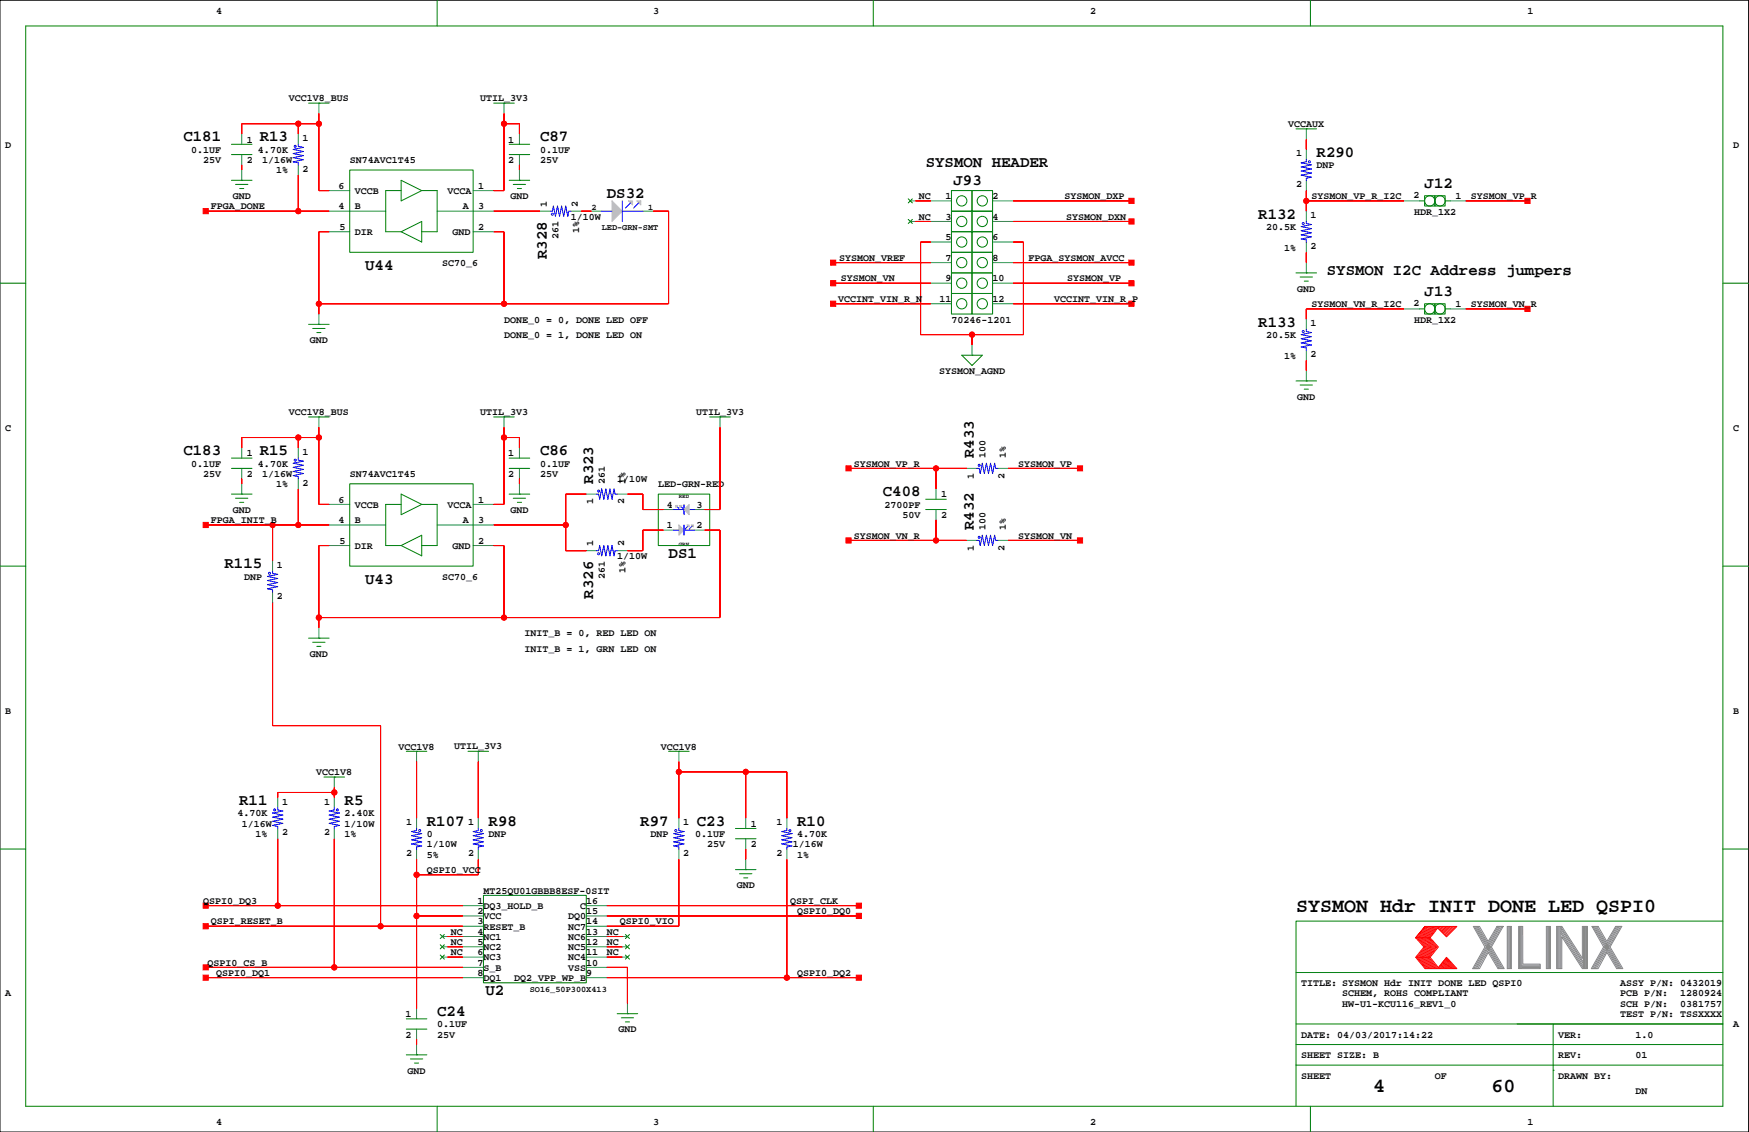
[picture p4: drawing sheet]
<svg xmlns="http://www.w3.org/2000/svg" width="432mm" height="279mm" viewBox="0 0 432 279" stroke-linecap="round" stroke-linejoin="round" font-family="sans-serif">
<path d="M0 .1h431.7v279.3h-431.7z" fill="none" stroke="#000" stroke-width=".25"/>
<g fill="none" stroke="#008000" stroke-width=".25">
<path d="M6.3 6.4h419.1v266.7h-419.1zM107.9 .1v6.3M215.6 .1v6.3M323.5 .1v6.3M57.1 38.2h5.1M57.1 35.6h5.1M76.2 25.5h5.1M78.7 25.5h.1M121.9 25.5h5.1M124.4 25.5h.1M125.7 38.2h5.1M125.7 35.6h5.1"/>
<path d="M320 31.8h5M322.5 31.8h.1M57.1 44.5h5.1M58.2 45.5h3M59.2 46.5h1M59.7 44.5h.1M86.3 42h30.5v20.3h-30.5zM99 44.5l5.1 2.5-5.1 2.6zM99 47h-3.8v10.2h3.8M99 57.2l5.1-2.5v5zM104.1 47h3.8v10.2h-3.8M125.7 44.5h5.1"/>
<path d="M126.7 45.5h3.1M127.7 46.5h1M128.2 44.5h.1M224.2 49.1l1 1M224.2 54.2l1 1M225.2 49.1l-1 1M225.2 54.2l-1 1M234.9 57.2h5.1v5.1h-5.1zM234.9 52.1h5.1v5.1h-5.1zM234.9 47h5.1v5.1h-5.1zM240 57.2h5.1v5.1h-5.1zM240 52.1h5.1v5.1h-5.1z"/>
<path d="M240 47h5.1v5.1h-5.1zM350.4 49.6h1.3M351.7 48.3h2.5v2.6h-2.5zM354.2 48.3h2.6v2.6h-2.6zM356.8 49.6h1.3M0 69.9h6.3M234.9 72.4h5.1v5.1h-5.1zM234.9 67.4h5.1v5h-5.1zM234.9 62.3h5.1v5.1h-5.1zM240 72.4h5.1v5.1h-5.1zM240 67.4h5.1v5h-5.1zM240 62.3h5.1v5.1h-5.1z"/>
<path d="M320 67.4h5M321 68.4h3M322 69.4h1M322.5 67.4h.1M350.4 76.2h1.3M351.7 75h2.5v2.5h-2.5zM354.2 75h2.6v2.5h-2.6zM356.8 76.2h1.3M425.4 69.9h6.3M76.2 80.1h5.1M77.2 81.1h3M78.2 82.1h1"/>
<path d="M78.7 80.1h.1M237.4 87.7h5.1l-2.5 2.5zM240 87.7h.1M320 94h5M321 95h3M322 96.1h1M322.5 94h.1M57.1 115.6h5.1M57.1 113.1h5.1M76.2 102.9h5.1M78.7 102.9h.1M86.3 119.4h30.5v20.3h-30.5z"/>
<path d="M121.9 102.9h5.1M124.4 102.9h.1M125.7 115.6h5.1M125.7 113.1h5.1M175.2 102.9h5.1M177.8 102.9h.1M0 139.7h6.3M57.1 122h5.1M58.2 123h3M59.2 124h1M59.7 122h.1M99 122l5.1 2.5-5.1 2.5z"/>
<path d="M99 124.5h-3.8v10.2h3.8M99 134.7l5.1-2.6v5.1zM104.1 124.5h3.8v10.2h-3.8M125.7 122h5.1M126.7 123h3.1M127.7 124h1M128.2 122h.1M162.5 122h12.7v12.7h-12.7zM228.5 125.8h5.1M228.5 123.2h5.1M425.4 139.7h6.3M76.2 157.5h5.1"/>
<path d="M77.2 158.5h3M78.2 159.5h1M78.7 157.5h.1M80 191.8h5.1M82.5 191.8h.1M100.3 185.4h5.1M102.8 185.4h.1M115.5 185.4h5.1M118.1 185.4h.1M165.1 185.4h5M167.6 185.4h.1M0 209.6h6.3"/>
<path d="M181.6 207h5M181.6 204.5h5M181.6 214.6h5M182.6 215.7h3M183.6 216.7h1M184.1 214.6h.1M425.4 209.6h6.3M108.7 235.7l1 1M108.7 233.2l1 1M108.7 230.6l1 1.1M109.7 235.7l-1 1M109.7 233.2l-1 1"/>
<path d="M109.7 230.6l-1 1.1M119.4 221h25.3v21.6h-25.3zM154.4 230.6l1 1.1M154.4 233.2l1 1M154.4 235.7l1 1M155.4 230.6l-1 1.1M155.4 233.2l-1 1M155.4 235.7l-1 1M425.4 227.3h-105.4v35.6M100.3 254h5.1M100.3 251.5h5.1M152.4 250.2h5"/>
<path d="M153.4 251.2h3M154.4 252.2h1M154.9 250.2h.1M320 257.8h105.4M320 252.7h105.4M320 240h105.4M383.5 252.7v20.4M100.3 260.4h5.1M101.3 261.4h3.1M102.3 262.4h1.1M102.8 260.4h.1M107.9 273.1v6.3"/>
<path d="M215.6 273.1v6.3M320 262.9v10.2M320 262.9h105.4M323.5 273.1v6.3M383.5 264.2h.1"/>
<circle cx="237.4" cy="49.6" r="1.27"/>
<circle cx="237.4" cy="54.7" r="1.27"/>
<circle cx="237.4" cy="59.7" r="1.27"/>
<circle cx="242.5" cy="49.6" r="1.27"/>
<circle cx="242.5" cy="54.7" r="1.27"/>
<circle cx="242.5" cy="59.7" r="1.27"/>
<circle cx="353" cy="49.6" r="1.27"/>
<circle cx="355.5" cy="49.6" r="1.27"/>
<circle cx="237.4" cy="64.8" r="1.27"/>
<circle cx="237.4" cy="75" r="1.27"/>
<circle cx="237.4" cy="69.9" r="1.27"/>
<circle cx="242.5" cy="64.8" r="1.27"/>
<circle cx="242.5" cy="75" r="1.27"/>
<circle cx="242.5" cy="69.9" r="1.27"/>
<circle cx="353" cy="76.2" r="1.27"/>
<circle cx="355.5" cy="76.2" r="1.27"/>
</g>
<g fill="none" stroke="#f00" stroke-width=".25">
<path d="M73.6 30.5v2.6M78.7 30.5h-19v2.6M78.7 28v19h2.6M124.4 30.5h3.8v2.6M124.4 28v19h-2.5M322.5 34.3v2.6M50.8 52.1h30.5M59.7 40.7v1.3M73.6 43.2v8.9M81.3 57.2h-2.6v20.3M121.9 57.2h2.5v17.8M121.9 52.1h11.4"/>
<path d="M128.2 40.7v1.3M143.5 52.1h2.5M161.3 52.1h3.8v22.9h-86.4M226 54.7h3.8M226 49.6h3.8M229.8 59.7h-2.5v22.9h25.4v-22.9h-2.6M250.1 54.7h29.2M250.1 49.6h29.2M322.5 49.6h24.1M322.5 47v5.1M361.9 49.6h15.2M205.7 75h24.1"/>
<path d="M205.7 64.8h24.1M205.7 69.9h24.1M250.1 75h29.2M250.1 64.8h29.2M250.1 69.9h29.2M322.5 62.3v2.5M346.6 76.2h-24.1v2.6M361.9 76.2h15.2M240 82.6v2.5M322.5 88.9v2.6M59.7 118.1v1.3M73.6 108v2.5"/>
<path d="M78.7 108h-19v2.5M78.7 105.4v19.1h2.6M124.4 108h3.8v2.5M124.4 105.4v19.1h-2.5M128.2 118.1v1.3M177.8 105.4v20.4h-3.8M209.5 115.6h29.2M231.1 115.6v5.1M248.9 115.6h17.7M50.8 129.6h30.5M67.3 129.6v8.9M73.6 120.7v8.9"/>
<path d="M81.3 134.7h-2.6v20.3M121.9 134.7h2.5v17.7M121.9 129.6h17.8M144.7 122h-5v13.9h5M154.9 122h3.8v3.8h5.1M163.8 130.8h-5.1v5.1h-3.8M174 130.8h3.8v21.6h-99.1M209.5 133.4h29.2M231.1 128.3v5.1M248.9 133.4h17.7M67.3 148.6v30.5h26.7v49.5M82.5 194.3v2.6"/>
<path d="M82.5 195.6h-13.9v1.3M102.8 188v13.9M118.1 188v13.9M167.6 188v13.9M167.6 190.5h26.7v11.4M184.1 190.5v11.4M68.6 207v16.5M82.5 207v31.8M102.8 212.1v36.8M118.1 212.1v3.8h-15.3M167.6 212.1v16.5h-17.8M184.1 209.6v2.5"/>
<path d="M194.3 212.1v29.2M50.8 223.5h63.5M50.8 238.8h63.5M50.8 228.6h63.5M102.8 226.1h11.5M110.5 231.2h3.8M110.5 233.7h3.8M110.5 236.2h3.8M149.8 223.5h62.2M149.8 231.2h3.8M149.8 233.7h3.8M149.8 236.2h3.8"/>
<path d="M149.8 238.8h5.1v8.9M149.8 226.1h62.2M349.5 236.3h3.6M349.9 231.5l1.9 2.2-2 2.6 2.2 2.8M350.1 236.3l2.2 2.8M350.2 231.5l1.9 2.3-2 2.5M350.4 236.3l2.2 2.8M350.5 231.5l1.9 2.3-2 2.5M350.6 236.3l2.3 2.7M350.8 231.5l1.9 2.3-2 2.5M351 236.3l2.2 2.8M351.1 231.5l1.9 2.3-2 2.5"/>
<path d="M351.3 236.3l2.2 2.8M351.4 231.5l1.9 2.3-2 2.5M351.6 236.3l2.2 2.8M351.7 231.5l1.9 2.2M351.8 228.7l-2.3 2.8 2.3-2.8h7.9l-2.6 2.5-2.1-2.1-1.9 2.4 2 2.2-2 2.6 2 2.5 2-2.5 2.6 2.8h-7.9l-2.3-2.8M351.9 236.3l2.2 2.8M352 231.5l1.9 2.2M352.1 228.7l-2.2 2.7M352.2 236.3l2.2 2.8M352.3 231.5l1.9 2.3-2 2.5M352.4 228.7l-2.2 2.7M352.5 236.3l2.2 2.8"/>
<path d="M352.6 231.5l1.9 2.2M352.7 228.7l-2.2 2.7M352.8 236.3l2.2 2.8M352.8 231.5l2 2.2M353 228.7l-2.2 2.7M353.1 231.5h-3.6l2.1 2.2-2.1 2.6M353.2 228.7l-2.1 2.7M353.6 233.8l-2 2.5M353.6 228.7l-2.2 2.7M353.8 228.7l-2.1 2.7M353.9 233.8l-1.9 2.4M354.1 228.7l-2.1 2.7"/>
<path d="M354.4 228.7l-2.1 2.7M354.5 233.8l-2 2.5M354.7 228.7l-2.1 2.7M354.8 233.8l-2 2.5M355 228.7l-2.1 2.7M355.2 238.8l.2 .3M355.3 238.6l.4 .5M355.4 228.7l-.4 .4M355.4 238.4l.6 .7M355.6 238.3l.7 .8M355.7 238.1l.9 1M355.7 228.7l-.5 .5"/>
<path d="M355.9 237.9l1 1.2M356 237.8l1.2 1.3M356.1 228.7l-.8 .7M356.1 237.6l1.4 1.4M356.3 237.4l1.5 1.7M356.4 237.2l1.6 1.9M356.5 228.7l-1 .9M356.5 237.1l1.8 2M356.7 236.9l1.9 2.2M356.8 236.7l2.1 2.4M356.8 228.7l-1.1 1.1M356.9 236.6l2.3 2.5"/>
<path d="M357.1 236.5l2.3 2.6M357.2 228.7l-1.3 1.2M357.5 228.7l-1.4 1.4M357.8 228.7l-1.6 1.6M358.2 228.7l-1.8 1.7M358.5 228.7l-1.9 1.9M359 228.7l-2.2 2.1M359.3 228.7l-2.3 2.3M50.8 241.3h63.5M102.8 256.5v1.3M149.8 241.3h62.2"/>
<circle cx="73.6" cy="30.5" r=".63"/>
<circle cx="78.7" cy="30.5" r=".63"/>
<circle cx="124.4" cy="30.5" r=".63"/>
<circle cx="73.6" cy="52.1" r=".63"/>
<circle cx="322.5" cy="49.6" r=".63"/>
<circle cx="78.7" cy="75" r=".63"/>
<circle cx="124.4" cy="75" r=".63"/>
<circle cx="240" cy="82.6" r=".63"/>
<circle cx="73.6" cy="108" r=".63"/>
<circle cx="78.7" cy="108" r=".63"/>
<circle cx="124.4" cy="108" r=".63"/>
<circle cx="231.1" cy="115.6" r=".63"/>
<circle cx="67.3" cy="129.6" r=".63"/>
<circle cx="73.6" cy="129.6" r=".63"/>
<circle cx="139.7" cy="129.6" r=".63"/>
<circle cx="231.1" cy="133.4" r=".63"/>
<circle cx="78.7" cy="152.4" r=".63"/>
<circle cx="124.4" cy="152.4" r=".63"/>
<circle cx="82.5" cy="195.6" r=".63"/>
<circle cx="167.6" cy="190.5" r=".63"/>
<circle cx="184.1" cy="190.5" r=".63"/>
<circle cx="102.8" cy="215.9" r=".63"/>
<circle cx="68.6" cy="223.5" r=".63"/>
<circle cx="82.5" cy="238.8" r=".63"/>
<circle cx="94" cy="228.6" r=".63"/>
<circle cx="102.8" cy="226.1" r=".63"/>
<circle cx="194.3" cy="241.3" r=".63"/>
</g>
<g fill="none" stroke="#848684" stroke-width=".25">
<path d="M364 228.7l6.1 10.4M364.3 228.7l6.1 10.4M364.6 228.7l6.1 10.4M364.9 228.7l6.1 10.4M367.4 232.3l-2.1-3.6h-1.6l2.9 5-3 5.4h1.7l2.1-4 2.4 4h1.6l-3.2-5.4M369.6 228.7l-2.2 3.6M369.8 228.7l-5.9 10.4M370.2 228.7l-6 10.4M370.5 228.7l-6 10.4M370.8 228.7l-6 10.4M371.1 228.7h-1.5h1.5l-2.9 5M372.1 228.7h1v10.4h-1z"/>
<path d="M372.4 228.7v10.4M372.6 228.7v10.4M372.9 228.7v10.4M374.9 228.7h1v9.3h4.3v1.1h-5.3zM375.1 228.7v10.4M375.4 228.7v10.4M375.7 228.7v10.4M375.7 238.2h4.5M375.7 238.5h4.5M375.7 238.8h4.5M381.8 228.7h1v10.4h-1zM382 228.7v10.4"/>
<path d="M382.3 228.7v10.4M382.5 228.7v10.4M384.3 228.7h1.3l5.1 7.8v-7.8h1.2v10.4h-1.2l-5.1-7.9v7.9h-1.3zM384.5 228.7v10.4M384.8 228.7v10.4M385.1 228.7v10.4M385.3 228.7v10.4M385.3 230.3l5.6 8.7M385.3 229.8l5.6 8.7M385.3 229.2l5.6 8.7M385.3 228.8l5.6 8.7M390.9 228.7v10.4"/>
<path d="M391.2 228.7v10.4M391.5 228.7v10.4M391.7 228.6v10.4M393.3 228.7l6.1 10.4M393.6 228.7l6.1 10.4M393.9 228.7l6.1 10.4M394.2 228.7l6.1 10.4M396.7 232.3l-2.1-3.6h-1.6l2.9 5-3 5.4M397.5 233.7l3.2 5.4h-1.6l-2.4-4-2.2 4h-1.6M398.9 228.7l-2.2 3.6M399.1 228.7l-6 10.4M399.4 228.7l-5.9 10.4"/>
<path d="M399.7 228.7l-5.9 10.4M400.1 228.7l-6 10.4M400.4 228.7h-1.5h1.5l-2.9 5"/>
</g>
<g fill="none" stroke="#008080" stroke-width=".25">
<path d="M59.7 33.1v2.5M59.7 38.2v2.5M73.6 33.1v2.5M78.7 25.5v2.5M124.4 25.5v2.5M128.2 33.1v2.5M128.2 38.2v2.5M322.5 31.8v2.5M322.5 36.9v2.5M59.7 42v2.5M73.6 40.7v2.5M81.3 52.1h13.9"/>
<path d="M81.3 57.2h5M81.3 47h5M107.9 52.1h14M116.8 57.2h5.1M116.8 47h5.1M128.2 42v2.5M133.3 52.1h2.6M140.9 52.1h2.6M146 52.1h2.6M158.7 52.1h2.6M224.7 49.6h1.3M224.7 54.7h1.3"/>
<path d="M229.8 49.6h5.1M229.8 54.7h5.1M229.8 59.7h5.1M245.1 49.6h5M245.1 54.7h5M245.1 59.7h5M322.5 44.5v2.5M322.5 52.1v2.6M322.5 59.7v2.6M346.6 49.6h3.8M358.1 49.6h3.8M78.7 77.5v2.6"/>
<path d="M229.8 64.8h5.1M229.8 69.9h5.1M229.8 75h5.1M245.1 64.8h5M245.1 69.9h5M245.1 75h5M322.5 64.8v2.6M322.5 78.8v2.5M346.6 76.2h3.8M358.1 76.2h3.8M240 85.1v2.6M322.5 86.4v2.5"/>
<path d="M322.5 91.5v2.5M59.7 110.5v2.6M59.7 115.6v2.5M59.7 119.4v2.6M73.6 110.5v2.6M73.6 118.1v2.6M78.7 102.9v2.5M124.4 102.9v2.5M128.2 110.5v2.6M128.2 115.6v2.5M128.2 119.4v2.6M177.8 102.9v2.5"/>
<path d="M238.7 115.6h2.5M246.3 115.6h2.6M67.3 138.5v2.5M81.3 134.7h5M81.3 124.5h5M81.3 129.6h13.9M107.9 129.6h14M116.8 134.7h5.1M116.8 124.5h5.1M144.7 122h2.6M144.7 135.9h2.6M152.4 122h2.5"/>
<path d="M152.4 135.9h2.5M163.8 125.8h2.5M163.8 130.8h2.5M171.4 125.8h2.6M171.4 130.8h2.6M231.1 120.7v2.5M231.1 125.8v2.5M238.7 133.4h2.5M246.3 133.4h2.6M67.3 146.1v2.5M78.7 155v2.5M68.6 196.9v2.5"/>
<path d="M82.5 191.8v2.5M82.5 196.9v2.5M102.8 185.4v2.6M118.1 185.4v2.6M167.6 185.4v2.6M68.6 204.5v2.5M82.5 204.5v2.5M102.8 201.9v2.6M102.8 209.6v2.5M118.1 201.9v2.6M118.1 209.6v2.5M167.6 201.9v2.6"/>
<path d="M167.6 209.6v2.5M184.1 201.9v2.6M184.1 207v2.6M184.1 212.1v2.5M194.3 201.9v2.6M194.3 209.6v2.5M109.2 231.2h1.3M109.2 233.7h1.3M109.2 236.2h1.3M114.3 231.2h5.1M114.3 233.7h5.1M114.3 236.2h5.1"/>
<path d="M114.3 226.1h5.1M114.3 238.8h5.1M114.3 223.5h5.1M114.3 228.6h5.1M144.7 231.2h5.1M144.7 233.7h5.1M144.7 236.2h5.1M144.7 226.1h5.1M144.7 238.8h5.1M144.7 223.5h5.1M144.7 228.6h5.1M153.6 231.2h1.3"/>
<path d="M153.6 233.7h1.3M153.6 236.2h1.3M102.8 248.9v2.6M102.8 254v2.5M102.8 257.8v2.6M114.3 241.3h5.1M144.7 241.3h5.1M154.9 247.7v2.5"/>
</g>
<g fill="#c0c0c0" stroke="#c0c0c0" stroke-width=".25">
<path d="M167.6 129.6l1.3 1.2-1.3 1.3z" fill-rule="evenodd"/>
<path d="M170.6 129.6h.6v.5z" fill-rule="evenodd"/>
<path d="M168.9 125.8l1.2-1.3v2.5z" fill-rule="evenodd"/>
<path d="M167.9 124.7h.5l-.5 .6z" fill-rule="evenodd"/>
<path d="M166.8 124.7h.5l-.5 .6z" fill-rule="evenodd"/>
<path d="M169.6 129.6h.5v.5z" fill-rule="evenodd"/>
<path d="M151.1 49.6l2.5 2.5-2.5 2.6z" fill-rule="evenodd"/>
<path d="M155.2 49.6h1v1z" fill-rule="evenodd"/>
<path d="M157.2 49.6h1v1z" fill-rule="evenodd"/>
</g>
<g fill="none" stroke="#00f" stroke-width=".25">
<path d="M73.6 35.6v.5l1.3 .3-2.5 .5 2.5 .5-2.5 .5 2.5 .5-2.5 .5 2.5 .5-2.5 .5 1.2 .3v.5M322.5 39.4v.5l-1.3 .3 2.6 .5-2.6 .5 2.6 .5-2.6 .5 2.6 .5-2.6 .5 2.6 .5-1.3 .3v.5M135.9 52.1h.5l.2-1.2 .5 2.5 .5-2.5 .5 2.5 .6-2.5 .5 2.5 .5-2.5 .5 2.5 .2-1.3h.5M148.6 52.1h2.5M153.6 49.6v5.1M153.6 52.1h5.1M155.7 50.1l-1.3 1.3M157.7 50.1l-1.3 1.3M322.5 54.7v.5l1.3 .2-2.6 .5 2.6 .5-2.6 .5 2.6 .6-2.6 .5 2.6 .5-2.6 .5 1.3 .2v.5M322.5 81.3v.5l1.3 .3-2.6 .5 2.6 .5-2.6 .5 2.6 .5-2.6 .5 2.6 .5-2.6 .5 1.3 .3v.5M73.6 113.1v.5l1.3 .2-2.5 .5 2.5 .5-2.5 .6 2.5 .5-2.5 .5 2.5 .5-2.5 .5 1.2 .2v.5M241.2 115.6h.6l.2 1.3 .5-2.6 .5 2.6 .5-2.6 .5 2.6 .5-2.6 .6 2.6 .5-2.6 .2 1.3h.5"/>
<path d="M147.3 122h.5l.2 1.2 .6-2.5 .5 2.5 .5-2.5 .5 2.5 .5-2.5 .5 2.5 .5-2.5 .3 1.3h.5M147.3 135.9h.5l.2-1.2 .6 2.5 .5-2.5 .5 2.5 .5-2.5 .5 2.5 .5-2.5 .5 2.5 .3-1.3h.5M166.3 130.8h1.3M166.3 125.8h2.6M166.8 124.7l.8 .8M167.9 124.7l.7 .8M168.9 130.8h2.5M168.9 124.5v2.5M168.9 129.6v2.5M169.9 129.8l-.8 .8M170.1 125.8h1.3M170.9 129.8l-.8 .8"/>
<path d="M241.2 133.4h.6l.2 1.3 .5-2.6 .5 2.6 .5-2.6 .5 2.6 .5-2.6 .6 2.6 .5-2.6 .2 1.3h.5M67.3 141v.5l1.3 .3-2.6 .5 2.6 .5-2.6 .5 2.6 .5-2.6 .5 2.6 .5-2.6 .5 1.3 .3v.5M68.6 199.4v.5l1.2 .3-2.5 .5 2.5 .5-2.5 .5 2.5 .5-2.5 .5 2.5 .5-2.5 .5 1.3 .3v.5M82.5 199.4v.5l-1.2 .3 2.5 .5-2.5 .5 2.5 .5-2.5 .5 2.5 .5-2.5 .5 2.5 .5-1.3 .3v.5M102.8 204.5v.5l-1.2 .2 2.5 .6-2.5 .5 2.5 .5-2.5 .5 2.5 .5-2.5 .5 2.5 .5-1.3 .3v.5M118.1 204.5v.5l-1.3 .2 2.6 .6-2.6 .5 2.6 .5-2.6 .5 2.6 .5-2.6 .5 2.6 .5-1.3 .3v.5M167.6 204.5v.5l1.3 .2-2.6 .6 2.6 .5-2.6 .5 2.6 .5-2.6 .5 2.6 .5-2.6 .5 1.3 .3v.5M194.3 204.5v.5l-1.3 .2 2.5 .6-2.5 .5 2.5 .5-2.5 .5 2.5 .5-2.5 .5 2.5 .5-1.2 .3v.5"/>
<circle cx="72.9" cy="36.1" r=".25"/>
<circle cx="323.3" cy="39.9" r=".25"/>
<circle cx="136.4" cy="52.9" r=".25"/>
<circle cx="321.7" cy="55.2" r=".25"/>
<circle cx="321.7" cy="81.8" r=".25"/>
<circle cx="72.9" cy="113.6" r=".25"/>
<circle cx="241.8" cy="114.8" r=".25"/>
<circle cx="147.8" cy="136.7" r=".25"/>
<circle cx="147.8" cy="121.2" r=".25"/>
<circle cx="241.8" cy="132.6" r=".25"/>
<circle cx="66.5" cy="141.5" r=".25"/>
<circle cx="67.8" cy="199.9" r=".25"/>
<circle cx="83.3" cy="199.9" r=".25"/>
<circle cx="103.6" cy="205" r=".25"/>
<circle cx="118.8" cy="205" r=".25"/>
<circle cx="166.8" cy="205" r=".25"/>
<circle cx="195" cy="205" r=".25"/>
</g>
<g fill="#f00" stroke="#f00" stroke-width=".25">
<path d="M128.2 40.7v1.3z" fill-rule="evenodd"/>
<path d="M59.7 40.7v1.3z" fill-rule="evenodd"/>
<path d="M128.2 118.1v1.3z" fill-rule="evenodd"/>
<path d="M59.7 118.1v1.3z" fill-rule="evenodd"/>
<path d="M121.9 134.7h2.5z" fill-rule="evenodd"/>
<path d="M124.4 134.7v17.7z" fill-rule="evenodd"/>
<path d="M174 130.8h3.8z" fill-rule="evenodd"/>
<path d="M177.8 130.8v21.6z" fill-rule="evenodd"/>
<path d="M124.4 152.4h53.4z" fill-rule="evenodd"/>
<path d="M78.7 152.4h45.7z" fill-rule="evenodd"/>
<path d="M78.7 134.7h2.6z" fill-rule="evenodd"/>
<path d="M78.7 134.7v17.7z" fill-rule="evenodd"/>
<path d="M78.7 152.4v2.6z" fill-rule="evenodd"/>
<path d="M78.7 57.2h2.6z" fill-rule="evenodd"/>
<path d="M78.7 57.2v17.8z" fill-rule="evenodd"/>
<path d="M78.7 75v2.5z" fill-rule="evenodd"/>
<path d="M78.7 75h45.7z" fill-rule="evenodd"/>
<path d="M161.3 52.1h3.8z" fill-rule="evenodd"/>
<path d="M165.1 52.1v22.9z" fill-rule="evenodd"/>
<path d="M124.4 75h40.7z" fill-rule="evenodd"/>
<path d="M124.4 57.2v17.8z" fill-rule="evenodd"/>
<path d="M121.9 57.2h2.5z" fill-rule="evenodd"/>
<path d="M124.4 28v2.5z" fill-rule="evenodd"/>
<path d="M128.2 30.5v2.6z" fill-rule="evenodd"/>
<path d="M124.4 30.5h3.8z" fill-rule="evenodd"/>
<path d="M124.4 30.5v16.5z" fill-rule="evenodd"/>
<path d="M121.9 47h2.5z" fill-rule="evenodd"/>
<path d="M124.4 105.4v2.6z" fill-rule="evenodd"/>
<path d="M128.2 108v2.5z" fill-rule="evenodd"/>
<path d="M124.4 108h3.8z" fill-rule="evenodd"/>
<path d="M124.4 108v16.5z" fill-rule="evenodd"/>
<path d="M121.9 124.5h2.5z" fill-rule="evenodd"/>
<path d="M177.8 105.4v20.4z" fill-rule="evenodd"/>
<path d="M174 125.8h3.8z" fill-rule="evenodd"/>
<path d="M73.6 30.5v2.6z" fill-rule="evenodd"/>
<path d="M78.7 28v2.5z" fill-rule="evenodd"/>
<path d="M78.7 47h2.6z" fill-rule="evenodd"/>
<path d="M78.7 30.5v16.5z" fill-rule="evenodd"/>
<path d="M73.6 30.5h5.1z" fill-rule="evenodd"/>
<path d="M59.7 30.5h13.9z" fill-rule="evenodd"/>
<path d="M59.7 30.5v2.6z" fill-rule="evenodd"/>
<path d="M59.7 108v2.5z" fill-rule="evenodd"/>
<path d="M59.7 108h13.9z" fill-rule="evenodd"/>
<path d="M73.6 108v2.5z" fill-rule="evenodd"/>
<path d="M73.6 108h5.1z" fill-rule="evenodd"/>
<path d="M78.7 105.4v2.6z" fill-rule="evenodd"/>
<path d="M78.7 108v16.5z" fill-rule="evenodd"/>
<path d="M78.7 124.5h2.6z" fill-rule="evenodd"/>
<path d="M143.5 52.1h2.5z" fill-rule="evenodd"/>
<path d="M73.6 43.2v8.9z" fill-rule="evenodd"/>
<path d="M73.6 52.1h7.7z" fill-rule="evenodd"/>
<path d="M50.8 52.1h22.8z" fill-rule="evenodd"/>
<path d="M50.2 51.5h1.2v1.3h-1.2z" fill-rule="evenodd"/>
<path d="M67.3 129.6v8.9z" fill-rule="evenodd"/>
<path d="M50.8 129.6h16.5z" fill-rule="evenodd"/>
<path d="M73.6 120.7v8.9z" fill-rule="evenodd"/>
<path d="M73.6 129.6h7.7z" fill-rule="evenodd"/>
<path d="M67.3 129.6h6.3z" fill-rule="evenodd"/>
<path d="M50.2 128.9h1.2v1.3h-1.2z" fill-rule="evenodd"/>
<path d="M158.7 125.8h5.1z" fill-rule="evenodd"/>
<path d="M158.7 122v3.8z" fill-rule="evenodd"/>
<path d="M154.9 122h3.8z" fill-rule="evenodd"/>
<path d="M158.7 130.8h5.1z" fill-rule="evenodd"/>
<path d="M158.7 130.8v5.1z" fill-rule="evenodd"/>
<path d="M154.9 135.9h3.8z" fill-rule="evenodd"/>
<path d="M139.7 122h5z" fill-rule="evenodd"/>
<path d="M139.7 122v7.6z" fill-rule="evenodd"/>
<path d="M121.9 129.6h17.8z" fill-rule="evenodd"/>
<path d="M139.7 129.6v6.3z" fill-rule="evenodd"/>
<path d="M139.7 135.9h5z" fill-rule="evenodd"/>
<path d="M121.9 52.1h11.4z" fill-rule="evenodd"/>
<path d="M248.9 133.4h17.7z" fill-rule="evenodd"/>
<path d="M266 132.7h1.3v1.3h-1.3z" fill-rule="evenodd"/>
<path d="M248.9 115.6h17.7z" fill-rule="evenodd"/>
<path d="M266 115h1.3v1.2h-1.3z" fill-rule="evenodd"/>
<path d="M231.1 115.6h7.6z" fill-rule="evenodd"/>
<path d="M209.5 115.6h21.6z" fill-rule="evenodd"/>
<path d="M231.1 115.6v5.1z" fill-rule="evenodd"/>
<path d="M208.9 115h1.2v1.2h-1.2z" fill-rule="evenodd"/>
<path d="M231.1 133.4h7.6z" fill-rule="evenodd"/>
<path d="M209.5 133.4h21.6z" fill-rule="evenodd"/>
<path d="M231.1 128.3v5.1z" fill-rule="evenodd"/>
<path d="M208.9 132.7h1.2v1.3h-1.2z" fill-rule="evenodd"/>
<path d="M250.1 59.7h2.6z" fill-rule="evenodd"/>
<path d="M252.7 59.7v22.9z" fill-rule="evenodd"/>
<path d="M240 82.6h12.7z" fill-rule="evenodd"/>
<path d="M227.3 59.7h2.5z" fill-rule="evenodd"/>
<path d="M227.3 59.7v22.9z" fill-rule="evenodd"/>
<path d="M227.3 82.6h12.7z" fill-rule="evenodd"/>
<path d="M240 82.6v2.5z" fill-rule="evenodd"/>
<path d="M250.1 54.7h29.2z" fill-rule="evenodd"/>
<path d="M278.7 54h1.3v1.3h-1.3z" fill-rule="evenodd"/>
<path d="M250.1 49.6h29.2z" fill-rule="evenodd"/>
<path d="M278.7 48.9h1.3v1.3h-1.3z" fill-rule="evenodd"/>
<path d="M226 49.6h3.8z" fill-rule="evenodd"/>
<path d="M226 54.7h3.8z" fill-rule="evenodd"/>
<path d="M205.7 75h24.1z" fill-rule="evenodd"/>
<path d="M205.1 74.3h1.2v1.3h-1.2z" fill-rule="evenodd"/>
<path d="M250.1 75h29.2z" fill-rule="evenodd"/>
<path d="M278.7 74.3h1.3v1.3h-1.3z" fill-rule="evenodd"/>
<path d="M205.7 64.8h24.1z" fill-rule="evenodd"/>
<path d="M205.1 64.2h1.2v1.3h-1.2z" fill-rule="evenodd"/>
<path d="M250.1 64.8h29.2z" fill-rule="evenodd"/>
<path d="M278.7 64.2h1.3v1.3h-1.3z" fill-rule="evenodd"/>
<path d="M205.7 69.9h24.1z" fill-rule="evenodd"/>
<path d="M205.1 69.3h1.2v1.2h-1.2z" fill-rule="evenodd"/>
<path d="M250.1 69.9h29.2z" fill-rule="evenodd"/>
<path d="M278.7 69.3h1.3v1.2h-1.3z" fill-rule="evenodd"/>
<path d="M322.5 49.6v2.5z" fill-rule="evenodd"/>
<path d="M322.5 49.6h24.1z" fill-rule="evenodd"/>
<path d="M322.5 47v2.6z" fill-rule="evenodd"/>
<path d="M322.5 34.3v2.6z" fill-rule="evenodd"/>
<path d="M322.5 62.3v2.5z" fill-rule="evenodd"/>
<path d="M322.5 88.9v2.6z" fill-rule="evenodd"/>
<path d="M322.5 76.2v2.6z" fill-rule="evenodd"/>
<path d="M322.5 76.2h24.1z" fill-rule="evenodd"/>
<path d="M361.9 49.6h15.2z" fill-rule="evenodd"/>
<path d="M376.5 48.9h1.2v1.3h-1.2z" fill-rule="evenodd"/>
<path d="M361.9 76.2h15.2z" fill-rule="evenodd"/>
<path d="M376.5 75.6h1.2v1.3h-1.2z" fill-rule="evenodd"/>
<path d="M149.8 223.5h62.2z" fill-rule="evenodd"/>
<path d="M211.4 222.9h1.3v1.3h-1.3z" fill-rule="evenodd"/>
<path d="M50.8 241.3h63.5z" fill-rule="evenodd"/>
<path d="M50.2 240.7h1.2v1.2h-1.2z" fill-rule="evenodd"/>
<path d="M149.8 231.2h3.8z" fill-rule="evenodd"/>
<path d="M149.8 233.7h3.8z" fill-rule="evenodd"/>
<path d="M149.8 236.2h3.8z" fill-rule="evenodd"/>
<path d="M110.5 236.2h3.8z" fill-rule="evenodd"/>
<path d="M110.5 233.7h3.8z" fill-rule="evenodd"/>
<path d="M110.5 231.2h3.8z" fill-rule="evenodd"/>
<path d="M82.5 238.8h31.8z" fill-rule="evenodd"/>
<path d="M50.8 238.8h31.7z" fill-rule="evenodd"/>
<path d="M82.5 207v31.8z" fill-rule="evenodd"/>
<path d="M50.2 238.1h1.2v1.3h-1.2z" fill-rule="evenodd"/>
<path d="M184.1 209.6v2.5z" fill-rule="evenodd"/>
<path d="M167.6 212.1v16.5z" fill-rule="evenodd"/>
<path d="M149.8 228.6h17.8z" fill-rule="evenodd"/>
<path d="M102.8 188v13.9z" fill-rule="evenodd"/>
<path d="M102.8 256.5v1.3z" fill-rule="evenodd"/>
<path d="M118.1 188v13.9z" fill-rule="evenodd"/>
<path d="M149.8 226.1h62.2z" fill-rule="evenodd"/>
<path d="M211.4 225.4h1.3v1.3h-1.3z" fill-rule="evenodd"/>
<path d="M154.9 238.8v8.9z" fill-rule="evenodd"/>
<path d="M149.8 238.8h5.1z" fill-rule="evenodd"/>
<path d="M82.5 194.3v1.3z" fill-rule="evenodd"/>
<path d="M68.6 195.6v1.3z" fill-rule="evenodd"/>
<path d="M68.6 195.6h13.9z" fill-rule="evenodd"/>
<path d="M82.5 195.6v1.3z" fill-rule="evenodd"/>
<path d="M50.8 223.5h17.8z" fill-rule="evenodd"/>
<path d="M68.6 223.5h45.7z" fill-rule="evenodd"/>
<path d="M68.6 207v16.5z" fill-rule="evenodd"/>
<path d="M50.2 222.9h1.2v1.3h-1.2z" fill-rule="evenodd"/>
<path d="M149.8 241.3h44.5z" fill-rule="evenodd"/>
<path d="M194.3 241.3h17.7z" fill-rule="evenodd"/>
<path d="M194.3 212.1v29.2z" fill-rule="evenodd"/>
<path d="M211.4 240.7h1.3v1.2h-1.3z" fill-rule="evenodd"/>
<path d="M184.1 190.5v11.4z" fill-rule="evenodd"/>
<path d="M167.6 188v2.5z" fill-rule="evenodd"/>
<path d="M167.6 190.5v11.4z" fill-rule="evenodd"/>
<path d="M167.6 190.5h16.5z" fill-rule="evenodd"/>
<path d="M184.1 190.5h10.2z" fill-rule="evenodd"/>
<path d="M194.3 190.5v11.4z" fill-rule="evenodd"/>
<path d="M118.1 212.1v3.8z" fill-rule="evenodd"/>
<path d="M102.8 215.9h15.3z" fill-rule="evenodd"/>
<path d="M102.8 212.1v3.8z" fill-rule="evenodd"/>
<path d="M102.8 215.9v10.2z" fill-rule="evenodd"/>
<path d="M102.8 226.1v22.8z" fill-rule="evenodd"/>
<path d="M102.8 226.1h11.5z" fill-rule="evenodd"/>
<path d="M67.3 148.6v30.5z" fill-rule="evenodd"/>
<path d="M94 179.1v49.5z" fill-rule="evenodd"/>
<path d="M67.3 179.1h26.7z" fill-rule="evenodd"/>
<path d="M94 228.6h20.3z" fill-rule="evenodd"/>
<path d="M50.8 228.6h43.2z" fill-rule="evenodd"/>
<path d="M50.2 228h1.2v1.2h-1.2z" fill-rule="evenodd"/>
<circle cx="124.4" cy="152.4" r=".63"/>
<circle cx="78.7" cy="152.4" r=".63"/>
<circle cx="78.7" cy="75" r=".63"/>
<circle cx="124.4" cy="75" r=".63"/>
<circle cx="124.4" cy="30.5" r=".63"/>
<circle cx="124.4" cy="108" r=".63"/>
<circle cx="78.7" cy="30.5" r=".63"/>
<circle cx="73.6" cy="30.5" r=".63"/>
<circle cx="73.6" cy="108" r=".63"/>
<circle cx="78.7" cy="108" r=".63"/>
<circle cx="73.6" cy="52.1" r=".63"/>
<circle cx="67.3" cy="129.6" r=".63"/>
<circle cx="73.6" cy="129.6" r=".63"/>
<circle cx="139.7" cy="129.6" r=".63"/>
<circle cx="231.1" cy="115.6" r=".63"/>
<circle cx="231.1" cy="133.4" r=".63"/>
<circle cx="240" cy="82.6" r=".63"/>
<circle cx="322.5" cy="49.6" r=".63"/>
<circle cx="82.5" cy="238.8" r=".63"/>
<circle cx="82.5" cy="195.6" r=".63"/>
<circle cx="68.6" cy="223.5" r=".63"/>
<circle cx="194.3" cy="241.3" r=".63"/>
<circle cx="167.6" cy="190.5" r=".63"/>
<circle cx="184.1" cy="190.5" r=".63"/>
<circle cx="102.8" cy="215.9" r=".63"/>
<circle cx="102.8" cy="226.1" r=".63"/>
<circle cx="94" cy="228.6" r=".63"/>
</g>
<g font-size="4.9">
<text x="320" y="225.2">SYSMON Hdr INIT DONE LED QSPI0</text>
<text x="339" y="269.6">4</text>
<text x="368.2" y="269.6">60</text>
</g>
<g font-size="3.9">
<text x="45.3" y="34.9">C181</text>
<text x="64.1" y="34.9">R13</text>
<text x="133.3" y="34.9">C87</text>
<text x="228.5" y="41.3">SYSMON HEADER</text>
<text x="325" y="38.7">R290</text>
<text x="235.4" y="45.6">J93</text>
<text x="351.7" y="46.4">J12</text>
<text x="149.8" y="48.9">DS32</text>
<text x="310.7" y="54">R132</text>
<text x="135" y="64" transform="rotate(-90 135 64)">R328</text>
<text x="90.1" y="66.7">U44</text>
<text x="327.6" y="67.9">SYSMON I2C Address jumpers</text>
<text x="351.7" y="73">J13</text>
<text x="310.7" y="80.6">R133</text>
<text x="45.3" y="112.4">C183</text>
<text x="64.1" y="112.4">R15</text>
<text x="133.3" y="112.4">C86</text>
<text x="240.4" y="113.1" transform="rotate(-90 240.4 113.1)">R433</text>
<text x="146.5" y="119.4" transform="rotate(-90 146.5 119.4)">R323</text>
<text x="218" y="122.5">C408</text>
<text x="240.4" y="130.8" transform="rotate(-90 240.4 130.8)">R432</text>
<text x="165.1" y="137.8">DS1</text>
<text x="55.4" y="140.3">R115</text>
<text x="90.1" y="144.1">U43</text>
<text x="146.5" y="147.8" transform="rotate(-90 146.5 147.8)">R326</text>
<text x="59" y="198.7">R11</text>
<text x="85.1" y="198.7">R5</text>
<text x="105.4" y="203.8">R107</text>
<text x="120.6" y="203.8">R98</text>
<text x="158.1" y="203.8">R97</text>
<text x="172" y="203.8">C23</text>
<text x="196.8" y="203.8">R10</text>
<text x="119.9" y="245.7">U2</text>
<text x="107.9" y="250.8">C24</text>
</g>
<g font-size="2.5">
<text x="53.3" y="3.4">4</text>
<text x="161.3" y="3.4">3</text>
<text x="269.2" y="3.4">2</text>
<text x="377.1" y="3.4">1</text>
<text x="71.3" y="25">VCC1V8_BUS</text>
<text x="118.5" y="25">UTIL_3V3</text>
<text x="60.9" y="35.2">1</text>
<text x="74.7" y="34.8">1</text>
<text x="125.5" y="35.2">1</text>
<text x="318.1" y="31.4">VCCAUX</text>
<text x="1.3" y="36.4">D</text>
<text x="47.2" y="37.7">0.1UF</text>
<text x="50.2" y="40.3">25V</text>
<text x="60.9" y="40.3">2</text>
<text x="63.7" y="37.7">4.70K</text>
<text x="64.8" y="40.3">1/16W</text>
<text x="86.3" y="40.3">SN74AVC1T45</text>
<text x="125.5" y="40.3">2</text>
<text x="133.3" y="37.7">0.1UF</text>
<text x="133.3" y="40.3">25V</text>
<text x="320" y="38.6">1</text>
<text x="325" y="41.5">DNP</text>
<text x="427.9" y="36.4">D</text>
<text x="68.1" y="42.8">1%</text>
<text x="74.7" y="42.4">2</text>
<text x="83.6" y="46.6">6</text>
<text x="87.6" y="47.9">VCCB</text>
<text x="110.5" y="47.9">VCCA</text>
<text x="118.1" y="46.6">1</text>
<text x="320" y="46.2">2</text>
<text x="52.1" y="51.7">FPGA_DONE</text>
<text x="57.5" y="49.1">GND</text>
<text x="83.6" y="51.7">4</text>
<text x="87.6" y="51.7">B</text>
<text x="114.3" y="51.7">A</text>
<text x="118.1" y="51.7">3</text>
<text x="126" y="49.1">GND</text>
<text x="135" y="51.1" transform="rotate(-90 135 51.1)">1</text>
<text x="142.6" y="51.1" transform="rotate(-90 142.6 51.1)">2</text>
<text x="226.9" y="49.1">NC</text>
<text x="233.4" y="49.1">1</text>
<text x="245.1" y="49.1">2</text>
<text x="262.8" y="49.1">SYSMON_DXP</text>
<text x="323.6" y="53.9">1</text>
<text x="323.8" y="49.1">SYSMON_VP_R_I2C</text>
<text x="349" y="48.8">2</text>
<text x="349.2" y="53">HDR_1X2</text>
<text x="359.3" y="49.1">1</text>
<text x="363.1" y="49.1">SYSMON_VP_R</text>
<text x="83.8" y="56.8">5</text>
<text x="87.6" y="58">DIR</text>
<text x="111.7" y="58">GND</text>
<text x="118.1" y="56.8">2</text>
<text x="137.9" y="59.1" transform="rotate(-90 137.9 59.1)">261</text>
<text x="140.9" y="54.2">1/10W</text>
<text x="143" y="57.6" transform="rotate(-90 143 57.6)">1%</text>
<text x="226.9" y="54.2">NC</text>
<text x="233.4" y="54.2">3</text>
<text x="233.4" y="59.3">5</text>
<text x="245.1" y="59.3">6</text>
<text x="245.1" y="54.2">4</text>
<text x="263.3" y="54.2">SYSMON_DXN</text>
<text x="312.6" y="56.8">20.5K</text>
<text x="109.2" y="65.6">SC70_6</text>
<text x="207.2" y="64.4">SYSMON_VREF</text>
<text x="233.4" y="64.4">7</text>
<text x="245.1" y="64.4">8</text>
<text x="253.9" y="64.4">FPGA_SYSMON_AVCC</text>
<text x="317" y="61.8">1%</text>
<text x="323.6" y="61.5">2</text>
<text x="207.6" y="69.5">SYSMON_VN</text>
<text x="233.4" y="69.5">9</text>
<text x="245.1" y="69.5">10</text>
<text x="263.5" y="69.5">SYSMON_VP</text>
<text x="320.3" y="72">GND</text>
<text x="207" y="74.5">VCCINT_VIN_R_N</text>
<text x="231.9" y="74.5">11</text>
<text x="245.1" y="74.5">12</text>
<text x="260.3" y="74.5">VCCINT_VIN_R_P</text>
<text x="323.8" y="75.8">SYSMON_VN_R_I2C</text>
<text x="349" y="75.4">2</text>
<text x="359.3" y="75.8">1</text>
<text x="363.1" y="75.8">SYSMON_VN_R</text>
<text x="124.4" y="79.6">DONE_0 = 0, DONE LED OFF</text>
<text x="124.4" y="83.4">DONE_0 = 1, DONE LED ON</text>
<text x="234.9" y="79.6">70246-1201</text>
<text x="312.6" y="83.4">20.5K</text>
<text x="323.6" y="80.5">1</text>
<text x="349.2" y="79.6">HDR_1X2</text>
<text x="76.5" y="84.7">GND</text>
<text x="317" y="88.5">1%</text>
<text x="323.6" y="88.1">2</text>
<text x="231.8" y="92.3">SYSMON_AGND</text>
<text x="320.3" y="98.7">GND</text>
<text x="1.3" y="106.3">C</text>
<text x="71.3" y="102.5">VCC1V8_BUS</text>
<text x="118.5" y="102.5">UTIL_3V3</text>
<text x="171.8" y="102.5">UTIL_3V3</text>
<text x="427.9" y="106.3">C</text>
<text x="60.9" y="112.6">1</text>
<text x="74.7" y="112.3">1</text>
<text x="125.5" y="112.6">1</text>
<text x="243.3" y="113.1" transform="rotate(-90 243.3 113.1)">100</text>
<text x="248.3" y="113.1" transform="rotate(-90 248.3 113.1)">1%</text>
<text x="47.2" y="115.2">0.1UF</text>
<text x="50.2" y="117.7">25V</text>
<text x="60.9" y="117.7">2</text>
<text x="63.7" y="115.2">4.70K</text>
<text x="64.8" y="117.7">1/16W</text>
<text x="74.7" y="119.9">2</text>
<text x="86.3" y="117.7">SN74AVC1T45</text>
<text x="125.5" y="117.7">2</text>
<text x="133.3" y="115.2">0.1UF</text>
<text x="133.3" y="117.7">25V</text>
<text x="149.3" y="119.4" transform="rotate(-90 149.3 119.4)">261</text>
<text x="152.4" y="119">1/10W</text>
<text x="154.4" y="119.4" transform="rotate(-90 154.4 119.4)">1%</text>
<text x="210.8" y="115.2">SYSMON_VP_R</text>
<text x="240.4" y="118.1" transform="rotate(-90 240.4 118.1)">1</text>
<text x="248" y="118.1" transform="rotate(-90 248 118.1)">2</text>
<text x="251.4" y="115.2">SYSMON_VP</text>
<text x="68.1" y="120.2">1%</text>
<text x="83.6" y="124.1">6</text>
<text x="87.6" y="125.3">VCCB</text>
<text x="110.5" y="125.3">VCCA</text>
<text x="118.1" y="124.1">1</text>
<text x="146.5" y="124.5" transform="rotate(-90 146.5 124.5)">1</text>
<text x="154.1" y="124.5" transform="rotate(-90 154.1 124.5)">2</text>
<text x="162.5" y="120.2">LED-GRN-RED</text>
<text x="164.6" y="125.3">4</text>
<text x="172" y="125.3">3</text>
<text x="218.4" y="125.3">2700PF</text>
<text x="232.4" y="122.8">1</text>
<text x="52.1" y="129.1">FPGA_INIT_B</text>
<text x="57.5" y="126.6">GND</text>
<text x="83.6" y="129.1">4</text>
<text x="87.6" y="129.1">B</text>
<text x="114.3" y="129.1">A</text>
<text x="118.1" y="129.1">3</text>
<text x="126" y="126.6">GND</text>
<text x="164.6" y="130.4">1</text>
<text x="172" y="130.4">2</text>
<text x="222.8" y="127.9">50V</text>
<text x="232.4" y="127.9">2</text>
<text x="243.3" y="130.8" transform="rotate(-90 243.3 130.8)">100</text>
<text x="248.3" y="130.8" transform="rotate(-90 248.3 130.8)">1%</text>
<text x="83.8" y="134.2">5</text>
<text x="87.6" y="135.5">DIR</text>
<text x="111.7" y="135.5">GND</text>
<text x="118.1" y="134.2">2</text>
<text x="146.5" y="134.9" transform="rotate(-90 146.5 134.9)">1</text>
<text x="154.1" y="134.9" transform="rotate(-90 154.1 134.9)">2</text>
<text x="210.8" y="132.9">SYSMON_VN_R</text>
<text x="240.4" y="135.9" transform="rotate(-90 240.4 135.9)">1</text>
<text x="248" y="135.9" transform="rotate(-90 248 135.9)">2</text>
<text x="251.4" y="132.9">SYSMON_VN</text>
<text x="60.3" y="143.1">DNP</text>
<text x="68.4" y="140.2">1</text>
<text x="109.2" y="143.1">SC70_6</text>
<text x="149.3" y="142.9" transform="rotate(-90 149.3 142.9)">261</text>
<text x="152.4" y="138">1/10W</text>
<text x="154.4" y="141.4" transform="rotate(-90 154.4 141.4)">1%</text>
<text x="68.4" y="147.8">2</text>
<text x="129.5" y="157.1">INIT_B = 0, RED LED ON</text>
<text x="129.5" y="160.9">INIT_B = 1, GRN LED ON</text>
<text x="76.5" y="162.1">GND</text>
<text x="1.3" y="176.1">B</text>
<text x="427.9" y="176.1">B</text>
<text x="98.4" y="185">VCC1V8</text>
<text x="112.2" y="184.7">UTIL_3V3</text>
<text x="163.2" y="185">VCC1V8</text>
<text x="78.1" y="191.4">VCC1V8</text>
<text x="58.6" y="201.5">4.70K</text>
<text x="69.6" y="198.6">1</text>
<text x="80" y="198.6">1</text>
<text x="85.1" y="201.5">2.40K</text>
<text x="100.3" y="203.7">1</text>
<text x="115.5" y="203.7">1</text>
<text x="168.7" y="203.7">1</text>
<text x="191.7" y="203.7">1</text>
<text x="59.7" y="204">1/16W</text>
<text x="63.1" y="206.6">1%</text>
<text x="69.6" y="206.2">2</text>
<text x="80" y="206.2">2</text>
<text x="85.1" y="206.6">1%</text>
<text x="85.1" y="204">1/10W</text>
<text x="105.4" y="209.1">1/10W</text>
<text x="105.4" y="206.6">0</text>
<text x="120.6" y="206.6">DNP</text>
<text x="160.6" y="206.6">DNP</text>
<text x="171.6" y="206.6">0.1UF</text>
<text x="174.6" y="209.1">25V</text>
<text x="185.4" y="204">1</text>
<text x="185.4" y="209.1">2</text>
<text x="195.7" y="209.1">1/16W</text>
<text x="196.8" y="206.6">4.70K</text>
<text x="100.3" y="211.3">2</text>
<text x="105.4" y="211.7">5%</text>
<text x="105.4" y="215.5">QSPI0_VCC</text>
<text x="115.5" y="211.3">2</text>
<text x="168.7" y="211.3">2</text>
<text x="191.7" y="211.3">2</text>
<text x="196.8" y="211.7">1%</text>
<text x="119.4" y="220.6">MT25QU01GBBB8ESF-0SIT</text>
<text x="181.9" y="219.3">GND</text>
<text x="50.2" y="223.1">QSPI0_DQ3</text>
<text x="117.9" y="225.6">2</text>
<text x="117.9" y="223.1">1</text>
<text x="119.4" y="226.9">VCC</text>
<text x="119.4" y="224.4">DQ3_HOLD_B</text>
<text x="140.3" y="226.9">DQ0</text>
<text x="143.3" y="224.4">C</text>
<text x="144.7" y="223.1">16</text>
<text x="144.7" y="225.6">15</text>
<text x="195.1" y="223.1">QSPI_CLK</text>
<text x="196.8" y="225.6">QSPI0_DQ0</text>
<text x="52.1" y="228.2">QSPI_RESET_B</text>
<text x="111.3" y="233.3">NC</text>
<text x="111.3" y="230.7">NC</text>
<text x="117.9" y="228.2">3</text>
<text x="117.9" y="230.7">4</text>
<text x="117.9" y="233.3">5</text>
<text x="119.4" y="229.4">RESET_B</text>
<text x="119.4" y="232">NC1</text>
<text x="140.3" y="229.4">NC7</text>
<text x="140.3" y="232">NC6</text>
<text x="144.7" y="228.2">14</text>
<text x="144.7" y="230.7">13</text>
<text x="144.7" y="233.3">12</text>
<text x="149.8" y="230.7">NC</text>
<text x="149.8" y="233.3">NC</text>
<text x="153" y="228.2">QSPI0_VIO</text>
<text x="51.2" y="238.3">QSPI0_CS_B</text>
<text x="111.3" y="235.8">NC</text>
<text x="117.9" y="238.3">7</text>
<text x="117.9" y="235.8">6</text>
<text x="119.4" y="239.6">S_B</text>
<text x="119.4" y="234.5">NC2</text>
<text x="119.4" y="237.1">NC3</text>
<text x="140.3" y="239.6">VSS</text>
<text x="140.3" y="237.1">NC4</text>
<text x="140.3" y="234.5">NC5</text>
<text x="144.7" y="238.3">10</text>
<text x="144.7" y="235.8">11</text>
<text x="149.8" y="235.8">NC</text>
<text x="1.3" y="245.9">A</text>
<text x="53.3" y="240.9">QSPI0_DQ1</text>
<text x="117.9" y="240.9">8</text>
<text x="119.4" y="242.1">DQ1</text>
<text x="127" y="242.1">DQ2_VPP_WP_B</text>
<text x="144.7" y="240.9">9</text>
<text x="196.8" y="240.9">QSPI0_DQ2</text>
<text x="321.2" y="243.4">TITLE: SYSMON Hdr INIT DONE LED QSPI0</text>
<text x="331.4" y="245.9">SCHEM, ROHS COMPLIANT</text>
<text x="400" y="245.9">PCB P/N:</text>
<text x="400" y="243.4">ASSY P/N: 0432019</text>
<text x="414.8" y="245.9">1280924</text>
<text x="100.1" y="251">1</text>
<text x="331.4" y="248.5">HW-U1-KCU116_REV1_0</text>
<text x="400" y="251">TEST P/N: TSSXXXX</text>
<text x="400" y="248.5">SCH P/N:</text>
<text x="414.8" y="248.5">0381757</text>
<text x="100.1" y="256.1">2</text>
<text x="107.9" y="253.6">0.1UF</text>
<text x="107.9" y="256.1">25V</text>
<text x="152.7" y="254.8">GND</text>
<text x="321.2" y="256.1">DATE: 04/03/2017:14:22</text>
<text x="384.7" y="256.1">VER:</text>
<text x="403.8" y="256.1">1.0</text>
<text x="427.9" y="253.6">A</text>
<text x="321.2" y="261.2">SHEET SIZE: B</text>
<text x="384.7" y="261.2">REV:</text>
<text x="403.8" y="261.2">01</text>
<text x="100.6" y="265">GND</text>
<text x="321.2" y="266.3">SHEET</text>
<text x="354.2" y="266.3">OF</text>
<text x="384.7" y="266.3">DRAWN BY:</text>
<text x="403.8" y="270.1">DN</text>
<text x="53.3" y="277.7">4</text>
<text x="161.3" y="277.7">3</text>
<text x="269.2" y="277.7">2</text>
<text x="377.1" y="277.7">1</text>
</g>
<g font-size="2.1">
<text x="146" y="51.7">2</text>
<text x="160" y="51.7">1</text>
<text x="148.6" y="56.8">LED-GRN-SMT</text>
<text x="130.8" y="244.7">SO16_50P300X413</text>
</g>
<g font-size="1.4">
<text x="167.6" y="123">RED</text>
<text x="167.6" y="134.7">GRN</text>
</g>
</svg>
